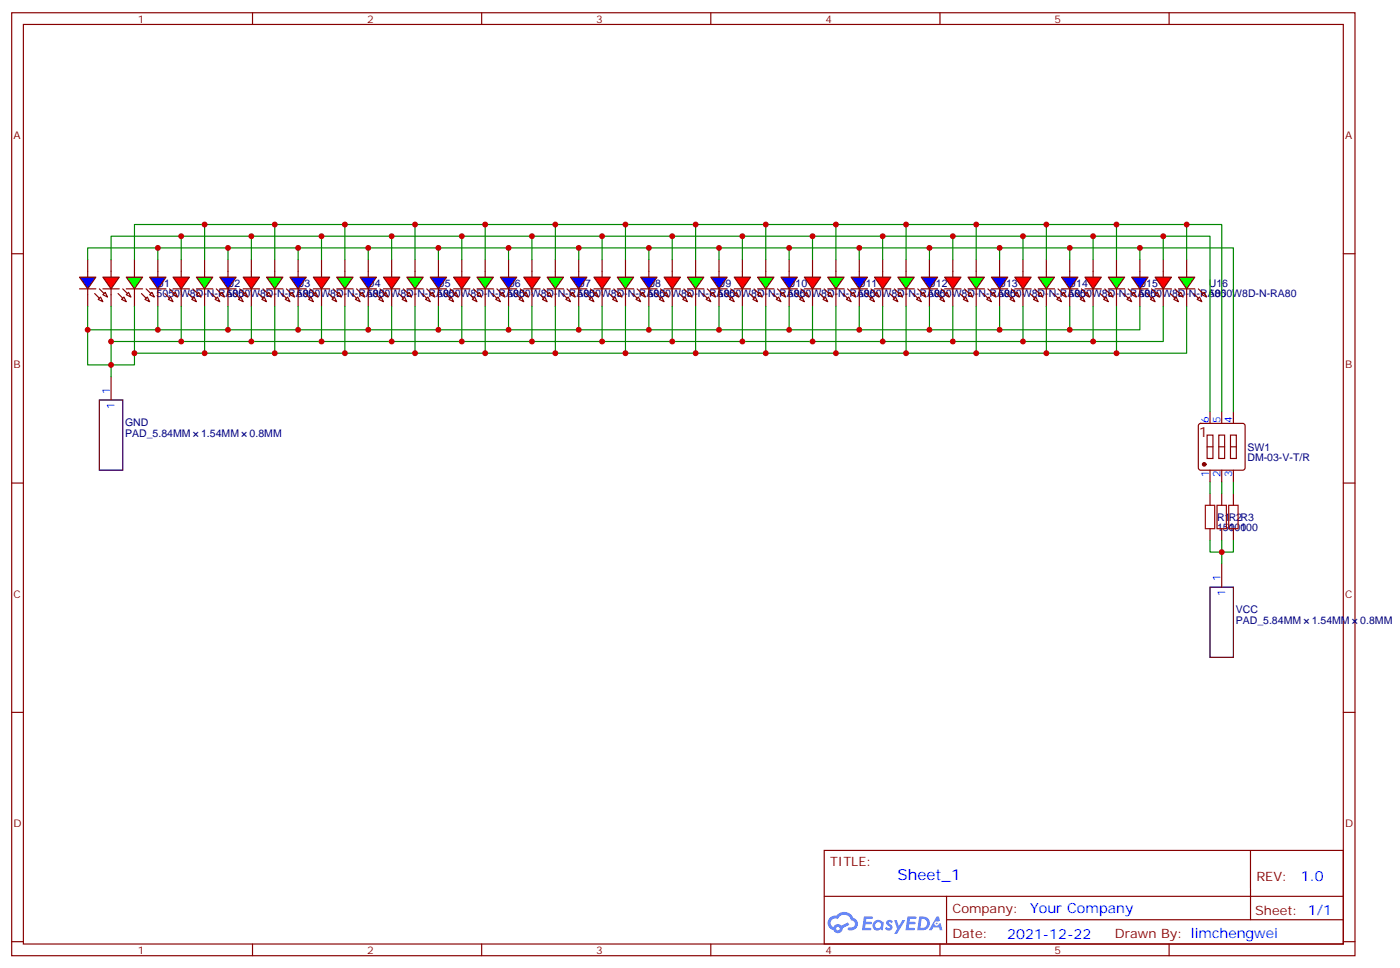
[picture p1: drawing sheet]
<svg xmlns="http://www.w3.org/2000/svg" width="422mm" height="292mm" viewBox="0 0 422 292" stroke-linecap="round" stroke-linejoin="round" font-family="sans-serif">
<g fill="none" stroke="#870000" stroke-width=".35">
<path d="M3.5 3.8h405.4v284.4h-405.4zM7.1 7.4h398.2v277.3h-398.2zM76.2 3.8v3.6M145.3 3.8v3.6M214.5 3.8v3.6M283.6 3.8v3.6M352.8 3.8v3.6M3.5 76.5h3.6M405.3 76.5h3.6M3.5 145.7h3.6M405.3 145.7h3.6M3.5 214.8h3.6"/>
<path d="M405.3 214.8h3.6M248.7 256.4h156.6v28.3h-156.6zM377.3 256.5v20.8M248.7 270.3h156.5M285.6 277.3h119.6M285.6 270.3v14.1M3.5 284h3.6M76.2 284.7v3.5M145.3 284.7v3.5M214.5 284.7v3.5M283.6 284.7v3.5M352.8 284.7v3.5"/>
<path d="M405.3 284h3.6"/>
</g>
<g fill="#5487ff">
<path d="M267.7 277.6a1.22 1.22 0 0 1 1.7 .3l-.4 .6a.47 .47 0 0 0-.3-.5 .47 .47 0 0 0-.5 .2l.1 .3a1.14 1.14 0 0 1 .8 1.7 1.14 1.14 0 0 1-1.9 0l-.2-.2 .5-.5 .7 .4a.29 .29 0 0 0 .3-.3 .29 .29 0 0 0-.2-.3 1.04 1.04 0 0 1-.6-1.7z"/>
<path d="M260.7 276.4h2.4l.3 .1-.2 .5-1.8 .1-.1 .9h1.5l.3 .3-.3 .4h-1.6l-.2 1.1h1.7l.2 .4-.2 .3h-2.6z"/>
<path d="M273.8 276.4h2.4l.3 .1-.1 .5-1.8 .1-.2 .9h1.6l.3 .3-.4 .4h-1.6l-.1 1.1h1.7l.2 .4-.2 .3h-2.6z"/>
<path d="M282.6 276.4h.7l.3 1.2-.6 .3a.69 .69 0 0 0-1 .3 .69 .69 0 0 0 .4 1 .69 .69 0 0 0 .9-.6l.5-.3 .6 2.2h-.8l-.2-.9h-1.8l-.5 .9h-.8z"/>
<path d="M269.8 277.4h.8l.6 1.9 1.1-1.9h.9l-2.6 4.2h-.8l.9-1.5z"/>
<path d="M277.4 276.4l-.6 4.1h1.3a2.11 2.11 0 0 0 2.5-2.1 2.11 2.11 0 0 0-2.5-2zM278.1 277.1a1.43 1.43 0 0 1 1.6 1.6 1.43 1.43 0 0 1-2 1.1z"/>
<path d="M263.7 278a1.54 1.54 0 0 0-.1 2.1 1.54 1.54 0 0 0 2.2 .2l.6 .2 .3-2.3-.2-.2-.4-.1a1.49 1.49 0 0 0-2.4 .1zM264 279a.94 .94 0 0 1 1.8 0 .94 .94 0 0 1-1.8 0z"/>
<path d="M250.4 276.7a2.18 2.18 0 0 0 1.1 3.8 1.44 1.44 0 0 0 1.6 .9 1.44 1.44 0 0 0 1.2-1.5l2-1-.5-.7-1.9 .9a1.47 1.47 0 0 0-2.4 .5 1.39 1.39 0 0 1-.7-2 1.39 1.39 0 0 1 2-.5 2.12 2.12 0 0 1 2.2-1.3 2.12 2.12 0 0 1 1.9 1.7 1.14 1.14 0 0 1 1.1 1.4 1.14 1.14 0 0 1-1.7 .8 .43 .43 0 0 0-.5 .3 .43 .43 0 0 0 .4 .5 1.98 1.98 0 0 0 2.5-1.2 1.98 1.98 0 0 0-1.2-2.5 3.1 3.1 0 0 0-5.3-.7l-.9 .1zM252.3 280a.55 .55 0 0 1 1.1 0 .55 .55 0 0 1-1.1 0z"/>
<circle cx="282.6" cy="278.5" r=".26"/>
</g>
<path d="M30 120.6h7v21.2h-7zM365.1 177.1h7.1v21.1h-7.1z" fill="none" stroke="#000" stroke-width=".35"/>
<path d="M40.6 78.3v3.5M40.6 88.9v3.5M33.5 113.6v7M368.7 170v7.1" fill="none" stroke="#870000" stroke-width=".35"/>
<path d="M38.1 83.6h4.9l-2.4 3.5z" fill="#0f0" stroke="#870000" stroke-width=".35"/>
<path d="M33.5 78.3v3.5M33.5 88.9v3.5M38.1 87.1h4.9M40.6 81.8v1.8M40.6 87.1v1.8M43.7 90.3l.7-.7 .8 1.4zM45.2 88.9l.7-.7 .7 1.4z" fill="none" stroke="#870000" stroke-width=".35"/>
<g fill="#870000" stroke="#870000" stroke-width=".35">
<path d="M44.1 87.1l1.4 1.4z"/>
<path d="M42.7 88.5l1.4 1.4z"/>
</g>
<path d="M31 83.6h5l-2.5 3.5z" fill="#f00" stroke="#870000" stroke-width=".35"/>
<path d="M26.5 78.3v3.5M26.5 88.9v3.5M31 87.1h5M33.5 81.8v1.8M33.5 87.1v1.8M36.7 90.3l.7-.7 .7 1.4zM38.8 88.2l.7 1.4-1.4-.7z" fill="none" stroke="#870000" stroke-width=".35"/>
<g fill="#870000" stroke="#870000" stroke-width=".35">
<path d="M37 87.1l1.5 1.4z"/>
<path d="M35.6 88.5l1.4 1.4z"/>
</g>
<path d="M24 83.6h4.9l-2.4 3.5z" fill="#00f" stroke="#870000" stroke-width=".35"/>
<g fill="none" stroke="#870000" stroke-width=".35">
<path d="M61.7 78.3v3.5M24 87.1h4.9M26.5 81.8v1.8M26.5 87.1v1.8M29.6 90.3l.7-.7 .7 1.4zM31.7 88.2l.8 1.4-1.5-.7zM61.7 88.9v3.5M361.8 127.9l.5-.2h12.7l.5 .2 .2 .5v12.7l-.2 .5-.5 .2h-12.7l-.5-.3-.2-.4v-12.7zM364.2 131.2h1.8v7.1h-1.8zM364.2 134.7h1.8M365.1 124.1v3.6M367.8 131.2h1.7v7.1h-1.7z"/>
<path d="M367.8 134.7h1.7M368.7 124.1v3.6M371.3 131.2h1.8v7.1h-1.8zM371.3 134.7h1.8M372.2 124.1v3.6M365.1 141.8v3.5M365.1 148.8v3.6M365.1 159.4v3.5M368.7 141.8v3.5M368.7 148.8v3.6M368.7 159.4v3.5M372.2 141.8v3.5"/>
<path d="M372.2 148.8v3.6M372.2 159.4v3.5"/>
</g>
<g fill="#870000" stroke="#870000" stroke-width=".35">
<path d="M30 87.1l1.4 1.4z"/>
<path d="M28.6 88.5l1.4 1.4z"/>
<circle cx="363.4" cy="140" r=".53"/>
</g>
<path d="M363.7 152.4h2.8v7h-2.8zM367.2 152.4h2.9v7h-2.9zM370.8 152.4h2.8v7h-2.8z" fill="none" stroke="#a10000" stroke-width=".35"/>
<path d="M59.3 83.6h4.9l-2.5 3.5z" fill="#0f0" stroke="#870000" stroke-width=".35"/>
<path d="M54.7 78.3v3.5M54.7 88.9v3.5M59.3 87.1h4.9M61.7 81.8v1.8M61.7 87.1v1.8M64.9 90.3l.7-.7 .7 1.4zM67 88.2l.7 1.4-1.4-.7z" fill="none" stroke="#870000" stroke-width=".35"/>
<g fill="#870000" stroke="#870000" stroke-width=".35">
<path d="M65.3 87.1l1.4 1.4z"/>
<path d="M63.9 88.5l1.4 1.4z"/>
</g>
<path d="M52.2 83.6h4.9l-2.4 3.5z" fill="#f00" stroke="#870000" stroke-width=".35"/>
<path d="M47.6 78.3v3.5M47.6 88.9v3.5M52.2 87.1h4.9M54.7 81.8v1.8M54.7 87.1v1.8M57.9 90.3l.7-.7 .7 1.4zM60 88.2l.7 1.4-1.4-.7z" fill="none" stroke="#870000" stroke-width=".35"/>
<g fill="#870000" stroke="#870000" stroke-width=".35">
<path d="M58.2 87.1l1.4 1.4z"/>
<path d="M56.8 88.5l1.4 1.4z"/>
</g>
<path d="M45.2 83.6h4.9l-2.5 3.5z" fill="#00f" stroke="#870000" stroke-width=".35"/>
<path d="M82.9 78.3v3.5M45.2 87.1h4.9M47.6 81.8v1.8M47.6 87.1v1.8M50.8 90.3l.7-.7 .7 1.4zM52.9 88.2l.7 1.4-1.4-.7zM82.9 88.9v3.5" fill="none" stroke="#870000" stroke-width=".35"/>
<g fill="#870000" stroke="#870000" stroke-width=".35">
<path d="M51.2 87.1l1.4 1.4z"/>
<path d="M49.7 88.5l1.5 1.4z"/>
</g>
<path d="M80.4 83.6h5l-2.5 3.5z" fill="#0f0" stroke="#870000" stroke-width=".35"/>
<path d="M75.8 78.3v3.5M75.8 88.9v3.5M80.4 87.1h5M82.9 81.8v1.8M82.9 87.1v1.8M86.1 90.3l.7-.7 .7 1.4zM88.2 88.2l.7 1.4-1.4-.7z" fill="none" stroke="#870000" stroke-width=".35"/>
<g fill="#870000" stroke="#870000" stroke-width=".35">
<path d="M86.4 87.1l1.4 1.4z"/>
<path d="M85 88.5l1.4 1.4z"/>
</g>
<path d="M73.4 83.6h4.9l-2.5 3.5z" fill="#f00" stroke="#870000" stroke-width=".35"/>
<path d="M68.8 78.3v3.5M68.8 88.9v3.5M73.4 87.1h4.9M75.8 81.8v1.8M75.8 87.1v1.8M79 90.3l.7-.7 .7 1.4zM80.4 88.9l.7-.7 .7 1.4z" fill="none" stroke="#870000" stroke-width=".35"/>
<g fill="#870000" stroke="#870000" stroke-width=".35">
<path d="M79.4 87.1l1.4 1.4z"/>
<path d="M78 88.5l1.4 1.4z"/>
</g>
<path d="M66.3 83.6h5l-2.5 3.5z" fill="#00f" stroke="#870000" stroke-width=".35"/>
<path d="M104.1 78.3v3.5M66.3 87.1h5M68.8 81.8v1.8M68.8 87.1v1.8M72 90.3l.7-.7 .7 1.4zM73.4 88.9l.7-.7 .7 1.4zM104.1 88.9v3.5" fill="none" stroke="#870000" stroke-width=".35"/>
<g fill="#870000" stroke="#870000" stroke-width=".35">
<path d="M72.3 87.1l1.4 1.4z"/>
<path d="M70.9 88.5l1.4 1.4z"/>
</g>
<path d="M101.6 83.6h4.9l-2.4 3.5z" fill="#0f0" stroke="#870000" stroke-width=".35"/>
<path d="M97 78.3v3.5M97 88.9v3.5M101.6 87.1h4.9M104.1 81.8v1.8M104.1 87.1v1.8M107.2 90.3l.7-.7 .8 1.4zM108.7 88.9l.7-.7 .7 1.4z" fill="none" stroke="#870000" stroke-width=".35"/>
<g fill="#870000" stroke="#870000" stroke-width=".35">
<path d="M107.6 87.1l1.4 1.4z"/>
<path d="M106.2 88.5l1.4 1.4z"/>
</g>
<path d="M94.5 83.6h5l-2.5 3.5z" fill="#f00" stroke="#870000" stroke-width=".35"/>
<path d="M90 78.3v3.5M90 88.9v3.5M94.5 87.1h5M97 81.8v1.8M97 87.1v1.8M100.2 90.3l.7-.7 .7 1.4zM102.3 88.2l.7 1.4-1.4-.7z" fill="none" stroke="#870000" stroke-width=".35"/>
<g fill="#870000" stroke="#870000" stroke-width=".35">
<path d="M100.5 87.1l1.5 1.4z"/>
<path d="M99.1 88.5l1.4 1.4z"/>
</g>
<path d="M87.5 83.6h4.9l-2.4 3.5z" fill="#00f" stroke="#870000" stroke-width=".35"/>
<path d="M125.2 78.3v3.5M87.5 87.1h4.9M90 81.8v1.8M90 87.1v1.8M93.1 90.3l.7-.7 .7 1.4zM95.2 88.2l.8 1.4-1.5-.7zM125.2 88.9v3.5" fill="none" stroke="#870000" stroke-width=".35"/>
<g fill="#870000" stroke="#870000" stroke-width=".35">
<path d="M93.5 87.1l1.4 1.4z"/>
<path d="M92.1 88.5l1.4 1.4z"/>
</g>
<g fill="none" stroke="#008700" stroke-width=".35">
<path d="M26.5 78.3v-3.5h42.3v3.5M33.5 78.3v-7.1h42.3v7.1M40.6 78.3v-10.6h42.3v10.6M68.8 74.8h21.2v3.5M75.8 71.2h21.2v7.1M82.9 67.7h21.2v10.6M26.5 92.4v7h21.1v-7M33.5 92.4v10.6h21.2v-10.6M61.7 92.4v14.1h21.2v-14.1M68.8 92.4v7h-21.2M75.8 92.4v10.6h-21.1M90 92.4v7h-21.2"/>
<path d="M97 92.4v10.6h-21.2M104.1 92.4v14.1h-21.2"/>
</g>
<path d="M122.8 83.6h4.9l-2.5 3.5z" fill="#0f0" stroke="#870000" stroke-width=".35"/>
<path d="M118.2 78.3v3.5M118.2 88.9v3.5M122.8 87.1h4.9M125.2 81.8v1.8M125.2 87.1v1.8M128.4 90.3l.7-.7 .7 1.4zM130.5 88.2l.7 1.4-1.4-.7z" fill="none" stroke="#870000" stroke-width=".35"/>
<g fill="#870000" stroke="#870000" stroke-width=".35">
<path d="M128.8 87.1l1.4 1.4z"/>
<path d="M127.4 88.5l1.4 1.4z"/>
</g>
<path d="M115.7 83.6h4.9l-2.4 3.5z" fill="#f00" stroke="#870000" stroke-width=".35"/>
<path d="M111.1 78.3v3.5M111.1 88.9v3.5M115.7 87.1h4.9M118.2 81.8v1.8M118.2 87.1v1.8M121.4 90.3l.7-.7 .7 1.4zM123.5 88.2l.7 1.4-1.4-.7z" fill="none" stroke="#870000" stroke-width=".35"/>
<g fill="#870000" stroke="#870000" stroke-width=".35">
<path d="M121.7 87.1l1.4 1.4z"/>
<path d="M120.3 88.5l1.4 1.4z"/>
</g>
<path d="M108.7 83.6h4.9l-2.5 3.5z" fill="#00f" stroke="#870000" stroke-width=".35"/>
<path d="M146.4 78.3v3.5M108.7 87.1h4.9M111.1 81.8v1.8M111.1 87.1v1.8M114.3 90.3l.7-.7 .7 1.4zM115.7 88.9l.7-.7 .7 1.4zM146.4 88.9v3.5" fill="none" stroke="#870000" stroke-width=".35"/>
<g fill="#870000" stroke="#870000" stroke-width=".35">
<path d="M114.7 87.1l1.4 1.4z"/>
<path d="M113.2 88.5l1.5 1.4z"/>
</g>
<path d="M90 74.8h21.1v3.5M97 71.2h21.2v7.1M104.1 67.7h21.1v10.6M111.1 92.4v7h-21.1M118.2 92.4v10.6h-21.2M125.2 92.4v14.1h-21.1" fill="none" stroke="#008700" stroke-width=".35"/>
<path d="M143.9 83.6h5l-2.5 3.5z" fill="#0f0" stroke="#870000" stroke-width=".35"/>
<path d="M139.3 78.3v3.5M139.3 88.9v3.5M143.9 87.1h5M146.4 81.8v1.8M146.4 87.1v1.8M149.6 90.3l.7-.7 .7 1.4zM151.7 88.2l.7 1.4-1.4-.7z" fill="none" stroke="#870000" stroke-width=".35"/>
<g fill="#870000" stroke="#870000" stroke-width=".35">
<path d="M149.9 87.1l1.4 1.4z"/>
<path d="M148.5 88.5l1.4 1.4z"/>
</g>
<path d="M136.9 83.6h4.9l-2.5 3.5z" fill="#f00" stroke="#870000" stroke-width=".35"/>
<path d="M132.3 78.3v3.5M132.3 88.9v3.5M136.9 87.1h4.9M139.3 81.8v1.8M139.3 87.1v1.8M142.5 90.3l.7-.7 .7 1.4zM143.9 88.9l.7-.7 .7 1.4z" fill="none" stroke="#870000" stroke-width=".35"/>
<g fill="#870000" stroke="#870000" stroke-width=".35">
<path d="M142.9 87.1l1.4 1.4z"/>
<path d="M141.5 88.5l1.4 1.4z"/>
</g>
<path d="M129.8 83.6h5l-2.5 3.5z" fill="#00f" stroke="#870000" stroke-width=".35"/>
<path d="M167.6 78.3v3.5M129.8 87.1h5M132.3 81.8v1.8M132.3 87.1v1.8M135.5 90.3l.7-.7 .7 1.4zM137.6 88.2l.7 1.4-1.4-.7zM167.6 88.9v3.5" fill="none" stroke="#870000" stroke-width=".35"/>
<g fill="#870000" stroke="#870000" stroke-width=".35">
<path d="M135.8 87.1l1.4 1.4z"/>
<path d="M134.4 88.5l1.4 1.4z"/>
</g>
<path d="M111.1 74.8h21.2v3.5M118.2 71.2h21.1v7.1M125.2 67.7h21.2v10.6M132.3 92.4v7h-21.2M139.3 92.4v10.6h-21.1M146.4 92.4v14.1h-21.2" fill="none" stroke="#008700" stroke-width=".35"/>
<path d="M165.1 83.6h4.9l-2.4 3.5z" fill="#0f0" stroke="#870000" stroke-width=".35"/>
<path d="M160.5 78.3v3.5M160.5 88.9v3.5M165.1 87.1h4.9M167.6 81.8v1.8M167.6 87.1v1.8M170.7 90.3l.7-.7 .8 1.4zM172.2 88.9l.7-.7 .7 1.4z" fill="none" stroke="#870000" stroke-width=".35"/>
<g fill="#870000" stroke="#870000" stroke-width=".35">
<path d="M171.1 87.1l1.4 1.4z"/>
<path d="M169.7 88.5l1.4 1.4z"/>
</g>
<path d="M158 83.6h5l-2.5 3.5z" fill="#f00" stroke="#870000" stroke-width=".35"/>
<path d="M153.5 78.3v3.5M153.5 88.9v3.5M158 87.1h5M160.5 81.8v1.8M160.5 87.1v1.8M163.7 90.3l.7-.7 .7 1.4zM165.8 88.2l.7 1.4-1.4-.7z" fill="none" stroke="#870000" stroke-width=".35"/>
<g fill="#870000" stroke="#870000" stroke-width=".35">
<path d="M164 87.1l1.5 1.4z"/>
<path d="M162.6 88.5l1.4 1.4z"/>
</g>
<path d="M151 83.6h4.9l-2.4 3.5z" fill="#00f" stroke="#870000" stroke-width=".35"/>
<path d="M188.7 78.3v3.5M151 87.1h4.9M153.5 81.8v1.8M153.5 87.1v1.8M156.6 90.3l.7-.7 .7 1.4zM158.7 88.2l.8 1.4-1.5-.7zM188.7 88.9v3.5" fill="none" stroke="#870000" stroke-width=".35"/>
<g fill="#870000" stroke="#870000" stroke-width=".35">
<path d="M157 87.1l1.4 1.4z"/>
<path d="M155.6 88.5l1.4 1.4z"/>
</g>
<path d="M132.3 74.8h21.2v3.5M139.3 71.2h21.2v7.1M146.4 67.7h21.2v10.6M153.5 92.4v7h-21.2M160.5 92.4v10.6h-21.2M167.6 92.4v14.1h-21.2" fill="none" stroke="#008700" stroke-width=".35"/>
<path d="M186.3 83.6h4.9l-2.5 3.5z" fill="#0f0" stroke="#870000" stroke-width=".35"/>
<path d="M181.7 78.3v3.5M181.7 88.9v3.5M186.3 87.1h4.9M188.7 81.8v1.8M188.7 87.1v1.8M191.9 90.3l.7-.7 .7 1.4zM193.3 88.9l.7-.7 .7 1.4z" fill="none" stroke="#870000" stroke-width=".35"/>
<g fill="#870000" stroke="#870000" stroke-width=".35">
<path d="M192.3 87.1l1.4 1.4z"/>
<path d="M190.9 88.5l1.4 1.4z"/>
</g>
<path d="M179.2 83.6h4.9l-2.4 3.5z" fill="#f00" stroke="#870000" stroke-width=".35"/>
<path d="M174.6 78.3v3.5M174.6 88.9v3.5M179.2 87.1h4.9M181.7 81.8v1.8M181.7 87.1v1.8M184.9 90.3l.7-.7 .7 1.4zM186.3 88.9l.7-.7 .7 1.4z" fill="none" stroke="#870000" stroke-width=".35"/>
<g fill="#870000" stroke="#870000" stroke-width=".35">
<path d="M185.2 87.1l1.4 1.4z"/>
<path d="M183.8 88.5l1.4 1.4z"/>
</g>
<path d="M172.2 83.6h4.9l-2.5 3.5z" fill="#00f" stroke="#870000" stroke-width=".35"/>
<path d="M209.9 78.3v3.5M172.2 87.1h4.9M174.6 81.8v1.8M174.6 87.1v1.8M177.8 90.3l.7-.7 .7 1.4zM179.2 88.9l.7-.7 .7 1.4zM209.9 88.9v3.5" fill="none" stroke="#870000" stroke-width=".35"/>
<g fill="#870000" stroke="#870000" stroke-width=".35">
<path d="M178.2 87.1l1.4 1.4z"/>
<path d="M176.7 88.5l1.5 1.4z"/>
</g>
<path d="M153.5 74.8h21.1v3.5M160.5 71.2h21.2v7.1M167.6 67.7h21.1v10.6M174.6 92.4v7h-21.1M181.7 92.4v10.6h-21.2M188.7 92.4v14.1h-21.1" fill="none" stroke="#008700" stroke-width=".35"/>
<path d="M207.4 83.6h5l-2.5 3.5z" fill="#0f0" stroke="#870000" stroke-width=".35"/>
<path d="M202.8 78.3v3.5M202.8 88.9v3.5M207.4 87.1h5M209.9 81.8v1.8M209.9 87.1v1.8M213.1 90.3l.7-.7 .7 1.4zM215.2 88.2l.7 1.4-1.4-.7z" fill="none" stroke="#870000" stroke-width=".35"/>
<g fill="#870000" stroke="#870000" stroke-width=".35">
<path d="M213.4 87.1l1.4 1.4z"/>
<path d="M212 88.5l1.4 1.4z"/>
</g>
<path d="M200.4 83.6h4.9l-2.5 3.5z" fill="#f00" stroke="#870000" stroke-width=".35"/>
<path d="M195.8 78.3v3.5M195.8 88.9v3.5M200.4 87.1h4.9M202.8 81.8v1.8M202.8 87.1v1.8M206 90.3l.7-.7 .7 1.4zM208.1 88.2l.7 1.4-1.4-.7z" fill="none" stroke="#870000" stroke-width=".35"/>
<g fill="#870000" stroke="#870000" stroke-width=".35">
<path d="M206.4 87.1l1.4 1.4z"/>
<path d="M205 88.5l1.4 1.4z"/>
</g>
<path d="M193.3 83.6h5l-2.5 3.5z" fill="#00f" stroke="#870000" stroke-width=".35"/>
<path d="M231.1 78.3v3.5M193.3 87.1h5M195.8 81.8v1.8M195.8 87.1v1.8M199 90.3l.7-.7 .7 1.4zM201.1 88.2l.7 1.4-1.4-.7zM231.1 88.9v3.5" fill="none" stroke="#870000" stroke-width=".35"/>
<g fill="#870000" stroke="#870000" stroke-width=".35">
<path d="M199.3 87.1l1.4 1.4z"/>
<path d="M197.9 88.5l1.4 1.4z"/>
</g>
<path d="M174.6 74.8h21.2v3.5M181.7 71.2h21.1v7.1M188.7 67.7h21.2v10.6M195.8 92.4v7h-21.2M202.8 92.4v10.6h-21.1M209.9 92.4v14.1h-21.2" fill="none" stroke="#008700" stroke-width=".35"/>
<path d="M228.6 83.6h4.9l-2.4 3.5z" fill="#0f0" stroke="#870000" stroke-width=".35"/>
<path d="M224 78.3v3.5M224 88.9v3.5M228.6 87.1h4.9M231.1 81.8v1.8M231.1 87.1v1.8M234.2 90.3l.7-.7 .8 1.4zM235.7 88.9l.7-.7 .7 1.4z" fill="none" stroke="#870000" stroke-width=".35"/>
<g fill="#870000" stroke="#870000" stroke-width=".35">
<path d="M234.6 87.1l1.4 1.4z"/>
<path d="M233.2 88.5l1.4 1.4z"/>
</g>
<path d="M221.5 83.6h5l-2.5 3.5z" fill="#f00" stroke="#870000" stroke-width=".35"/>
<path d="M217 78.3v3.5M217 88.9v3.5M221.5 87.1h5M224 81.8v1.8M224 87.1v1.8M227.2 90.3l.7-.7 .7 1.4zM228.6 88.9l.7-.7 .7 1.4z" fill="none" stroke="#870000" stroke-width=".35"/>
<g fill="#870000" stroke="#870000" stroke-width=".35">
<path d="M227.5 87.1l1.5 1.4z"/>
<path d="M226.1 88.5l1.4 1.4z"/>
</g>
<path d="M214.5 83.6h4.9l-2.4 3.5z" fill="#00f" stroke="#870000" stroke-width=".35"/>
<path d="M252.2 78.3v3.5M214.5 87.1h4.9M217 81.8v1.8M217 87.1v1.8M220.1 90.3l.7-.7 .7 1.4zM222.2 88.2l.8 1.4-1.5-.7zM252.2 88.9v3.5" fill="none" stroke="#870000" stroke-width=".35"/>
<g fill="#870000" stroke="#870000" stroke-width=".35">
<path d="M220.5 87.1l1.4 1.4z"/>
<path d="M219.1 88.5l1.4 1.4z"/>
</g>
<path d="M195.8 74.8h21.2v3.5M202.8 71.2h21.2v7.1M209.9 67.7h21.2v10.6M217 92.4v7h-21.2M224 92.4v10.6h-21.2M231.1 92.4v14.1h-21.2" fill="none" stroke="#008700" stroke-width=".35"/>
<path d="M249.8 83.6h4.9l-2.5 3.5z" fill="#0f0" stroke="#870000" stroke-width=".35"/>
<path d="M245.2 78.3v3.5M245.2 88.9v3.5M249.8 87.1h4.9M252.2 81.8v1.8M252.2 87.1v1.8M255.4 90.3l.7-.7 .7 1.4zM256.8 88.9l.7-.7 .7 1.4z" fill="none" stroke="#870000" stroke-width=".35"/>
<g fill="#870000" stroke="#870000" stroke-width=".35">
<path d="M255.8 87.1l1.4 1.4z"/>
<path d="M254.4 88.5l1.4 1.4z"/>
</g>
<path d="M242.7 83.6h4.9l-2.4 3.5z" fill="#f00" stroke="#870000" stroke-width=".35"/>
<path d="M238.1 78.3v3.5M238.1 88.9v3.5M242.7 87.1h4.9M245.2 81.8v1.8M245.2 87.1v1.8M248.4 90.3l.7-.7 .7 1.4zM249.8 88.9l.7-.7 .7 1.4z" fill="none" stroke="#870000" stroke-width=".35"/>
<g fill="#870000" stroke="#870000" stroke-width=".35">
<path d="M248.7 87.1l1.4 1.4z"/>
<path d="M247.3 88.5l1.4 1.4z"/>
</g>
<path d="M235.7 83.6h4.9l-2.5 3.5z" fill="#00f" stroke="#870000" stroke-width=".35"/>
<path d="M273.4 78.3v3.5M235.7 87.1h4.9M238.1 81.8v1.8M238.1 87.1v1.8M241.3 90.3l.7-.7 .7 1.4zM242.7 88.9l.7-.7 .7 1.4zM273.4 88.9v3.5" fill="none" stroke="#870000" stroke-width=".35"/>
<g fill="#870000" stroke="#870000" stroke-width=".35">
<path d="M241.7 87.1l1.4 1.4z"/>
<path d="M240.2 88.5l1.5 1.4z"/>
</g>
<path d="M217 74.8h21.1v3.5M224 71.2h21.2v7.1M231.1 67.7h21.1v10.6M238.1 92.4v7h-21.1M245.2 92.4v10.6h-21.2M252.2 92.4v14.1h-21.1" fill="none" stroke="#008700" stroke-width=".35"/>
<path d="M270.9 83.6h5l-2.5 3.5z" fill="#0f0" stroke="#870000" stroke-width=".35"/>
<path d="M266.3 78.3v3.5M266.3 88.9v3.5M270.9 87.1h5M273.4 81.8v1.8M273.4 87.1v1.8M276.6 90.3l.7-.7 .7 1.4zM278.7 88.2l.7 1.4-1.4-.7z" fill="none" stroke="#870000" stroke-width=".35"/>
<g fill="#870000" stroke="#870000" stroke-width=".35">
<path d="M276.9 87.1l1.4 1.4z"/>
<path d="M275.5 88.5l1.4 1.4z"/>
</g>
<path d="M263.9 83.6h4.9l-2.5 3.5z" fill="#f00" stroke="#870000" stroke-width=".35"/>
<path d="M259.3 78.3v3.5M259.3 88.9v3.5M263.9 87.1h4.9M266.3 81.8v1.8M266.3 87.1v1.8M269.5 90.3l.7-.7 .7 1.4zM270.9 88.9l.7-.7 .7 1.4z" fill="none" stroke="#870000" stroke-width=".35"/>
<g fill="#870000" stroke="#870000" stroke-width=".35">
<path d="M269.9 87.1l1.4 1.4z"/>
<path d="M268.5 88.5l1.4 1.4z"/>
</g>
<path d="M256.8 83.6h5l-2.5 3.5z" fill="#00f" stroke="#870000" stroke-width=".35"/>
<path d="M294.6 78.3v3.5M256.8 87.1h5M259.3 81.8v1.8M259.3 87.1v1.8M262.5 90.3l.7-.7 .7 1.4zM263.9 88.9l.7-.7 .7 1.4zM294.6 88.9v3.5" fill="none" stroke="#870000" stroke-width=".35"/>
<g fill="#870000" stroke="#870000" stroke-width=".35">
<path d="M262.8 87.1l1.4 1.4z"/>
<path d="M261.4 88.5l1.4 1.4z"/>
</g>
<path d="M238.1 74.8h21.2v3.5M245.2 71.2h21.1v7.1M252.2 67.7h21.2v10.6M259.3 92.4v7h-21.2M266.3 92.4v10.6h-21.1M273.4 92.4v14.1h-21.2" fill="none" stroke="#008700" stroke-width=".35"/>
<path d="M292.1 83.6h4.9l-2.4 3.5z" fill="#0f0" stroke="#870000" stroke-width=".35"/>
<path d="M287.5 78.3v3.5M287.5 88.9v3.5M292.1 87.1h4.9M294.6 81.8v1.8M294.6 87.1v1.8M297.7 90.3l.7-.7 .8 1.4zM299.2 88.9l.7-.7 .7 1.4z" fill="none" stroke="#870000" stroke-width=".35"/>
<g fill="#870000" stroke="#870000" stroke-width=".35">
<path d="M298.1 87.1l1.4 1.4z"/>
<path d="M296.7 88.5l1.4 1.4z"/>
</g>
<path d="M285 83.6h5l-2.5 3.5z" fill="#f00" stroke="#870000" stroke-width=".35"/>
<path d="M280.5 78.3v3.5M280.5 88.9v3.5M285 87.1h5M287.5 81.8v1.8M287.5 87.1v1.8M290.7 90.3l.7-.7 .7 1.4zM292.1 88.9l.7-.7 .7 1.4z" fill="none" stroke="#870000" stroke-width=".35"/>
<g fill="#870000" stroke="#870000" stroke-width=".35">
<path d="M291 87.1l1.5 1.4z"/>
<path d="M289.6 88.5l1.4 1.4z"/>
</g>
<path d="M278 83.6h4.9l-2.4 3.5z" fill="#00f" stroke="#870000" stroke-width=".35"/>
<path d="M315.7 78.3v3.5M278 87.1h4.9M280.5 81.8v1.8M280.5 87.1v1.8M284.3 89.6l.7 1.4-1.4-.7zM285 88.9l.8-.7 .7 1.4zM315.7 88.9v3.5" fill="none" stroke="#870000" stroke-width=".35"/>
<g fill="#870000" stroke="#870000" stroke-width=".35">
<path d="M284 87.1l1.4 1.4z"/>
<path d="M282.6 88.5l1.4 1.4z"/>
</g>
<path d="M259.3 74.8h21.2v3.5M266.3 71.2h21.2v7.1M273.4 67.7h21.2v10.6M280.5 92.4v7h-21.2M287.5 92.4v10.6h-21.2M294.6 92.4v14.1h-21.2" fill="none" stroke="#008700" stroke-width=".35"/>
<path d="M313.3 83.6h4.9l-2.5 3.5z" fill="#0f0" stroke="#870000" stroke-width=".35"/>
<path d="M308.7 78.3v3.5M308.7 88.9v3.5M313.3 87.1h4.9M315.7 81.8v1.8M315.7 87.1v1.8M318.9 90.3l.7-.7 .7 1.4zM320.3 88.9l.7-.7 .7 1.4z" fill="none" stroke="#870000" stroke-width=".35"/>
<g fill="#870000" stroke="#870000" stroke-width=".35">
<path d="M319.3 87.1l1.4 1.4z"/>
<path d="M317.9 88.5l1.4 1.4z"/>
</g>
<path d="M306.2 83.6h4.9l-2.4 3.5z" fill="#f00" stroke="#870000" stroke-width=".35"/>
<path d="M301.6 78.3v3.5M301.6 88.9v3.5M306.2 87.1h4.9M308.7 81.8v1.8M308.7 87.1v1.8M311.9 90.3l.7-.7 .7 1.4zM313.3 88.9l.7-.7 .7 1.4z" fill="none" stroke="#870000" stroke-width=".35"/>
<g fill="#870000" stroke="#870000" stroke-width=".35">
<path d="M312.2 87.1l1.4 1.4z"/>
<path d="M310.8 88.5l1.4 1.4z"/>
</g>
<path d="M299.2 83.6h4.9l-2.5 3.5z" fill="#00f" stroke="#870000" stroke-width=".35"/>
<path d="M336.9 78.3v3.5M299.2 87.1h4.9M301.6 81.8v1.8M301.6 87.1v1.8M304.8 90.3l.7-.7 .7 1.4zM306.2 88.9l.7-.7 .7 1.4zM336.9 88.9v3.5" fill="none" stroke="#870000" stroke-width=".35"/>
<g fill="#870000" stroke="#870000" stroke-width=".35">
<path d="M305.2 87.1l1.4 1.4z"/>
<path d="M303.7 88.5l1.5 1.4z"/>
</g>
<path d="M280.5 74.8h21.1v3.5M287.5 71.2h21.2v7.1M294.6 67.7h21.1v10.6M301.6 92.4v7h-21.1M308.7 92.4v10.6h-21.2M315.7 92.4v14.1h-21.1" fill="none" stroke="#008700" stroke-width=".35"/>
<path d="M334.4 83.6h5l-2.5 3.5z" fill="#0f0" stroke="#870000" stroke-width=".35"/>
<path d="M329.8 78.3v3.5M329.8 88.9v3.5M334.4 87.1h5M336.9 81.8v1.8M336.9 87.1v1.8M340.1 90.3l.7-.7 .7 1.4zM342.2 88.2l.7 1.4-1.4-.7z" fill="none" stroke="#870000" stroke-width=".35"/>
<g fill="#870000" stroke="#870000" stroke-width=".35">
<path d="M340.4 87.1l1.4 1.4z"/>
<path d="M339 88.5l1.4 1.4z"/>
</g>
<path d="M327.4 83.6h4.9l-2.5 3.5z" fill="#f00" stroke="#870000" stroke-width=".35"/>
<path d="M322.8 78.3v3.5M322.8 88.9v3.5M327.4 87.1h4.9M329.8 81.8v1.8M329.8 87.1v1.8M333 90.3l.7-.7 .7 1.4zM334.4 88.9l.7-.7 .7 1.4z" fill="none" stroke="#870000" stroke-width=".35"/>
<g fill="#870000" stroke="#870000" stroke-width=".35">
<path d="M333.4 87.1l1.4 1.4z"/>
<path d="M332 88.5l1.4 1.4z"/>
</g>
<path d="M320.3 83.6h5l-2.5 3.5z" fill="#00f" stroke="#870000" stroke-width=".35"/>
<path d="M358.1 78.3v3.5M320.3 87.1h5M322.8 81.8v1.8M322.8 87.1v1.8M326 90.3l.7-.7 .7 1.4zM327.4 88.9l.7-.7 .7 1.4zM358.1 88.9v3.5" fill="none" stroke="#870000" stroke-width=".35"/>
<g fill="#870000" stroke="#870000" stroke-width=".35">
<path d="M326.3 87.1l1.4 1.4z"/>
<path d="M324.9 88.5l1.4 1.4z"/>
</g>
<path d="M301.6 74.8h21.2v3.5M308.7 71.2h21.1v7.1M315.7 67.7h21.2v10.6M322.8 92.4v7h-21.2M329.8 92.4v10.6h-21.1M336.9 92.4v14.1h-21.2" fill="none" stroke="#008700" stroke-width=".35"/>
<path d="M355.6 83.6h4.9l-2.4 3.5z" fill="#0f0" stroke="#870000" stroke-width=".35"/>
<path d="M351 78.3v3.5M351 88.9v3.5M355.6 87.1h4.9M358.1 81.8v1.8M358.1 87.1v1.8M361.2 90.3l.7-.7 .8 1.4zM362.7 88.9l.7-.7 .7 1.4z" fill="none" stroke="#870000" stroke-width=".35"/>
<g fill="#870000" stroke="#870000" stroke-width=".35">
<path d="M361.6 87.1l1.4 1.4z"/>
<path d="M360.2 88.5l1.4 1.4z"/>
</g>
<path d="M348.5 83.6h5l-2.5 3.5z" fill="#f00" stroke="#870000" stroke-width=".35"/>
<path d="M344 78.3v3.5M344 88.9v3.5M348.5 87.1h5M351 81.8v1.8M351 87.1v1.8M354.9 89.6l.7 1.4-1.4-.7zM355.6 88.9l.7-.7 .7 1.4z" fill="none" stroke="#870000" stroke-width=".35"/>
<g fill="#870000" stroke="#870000" stroke-width=".35">
<path d="M354.5 87.1l1.5 1.4z"/>
<path d="M353.1 88.5l1.4 1.4z"/>
</g>
<path d="M341.5 83.6h4.9l-2.4 3.5z" fill="#00f" stroke="#870000" stroke-width=".35"/>
<path d="M341.5 87.1h4.9M344 81.8v1.8M344 87.1v1.8M347.8 89.6l.7 1.4-1.4-.7zM349.2 88.2l.8 1.4-1.5-.7z" fill="none" stroke="#870000" stroke-width=".35"/>
<g fill="#870000" stroke="#870000" stroke-width=".35">
<path d="M347.5 87.1l1.4 1.4z"/>
<path d="M346.1 88.5l1.4 1.4z"/>
</g>
<g fill="none" stroke="#008700" stroke-width=".35">
<path d="M47.6 74.8v3.5M54.7 71.2v7.1M61.7 67.7v10.6M322.8 74.8h21.2v3.5M329.8 71.2h21.2v7.1M336.9 67.7h21.2v10.6M344 74.8h28.2v49.3M351 71.2h14.1v52.9M358.1 67.7h10.6v56.4M26.5 99.4v10.6h7v-7M40.6 92.4v14.1h21.1M344 92.4v7h-21.2"/>
<path d="M351 92.4v10.6h-21.2M358.1 92.4v14.1h-21.2M40.6 106.5v3.5h-7.1v3.6M365.1 145.3v3.5M368.7 145.3v3.5M372.2 145.3v3.5M365.1 162.9v3.6h7.1v-3.6M368.7 162.9v7.1"/>
</g>
<g fill="#c00">
<circle cx="47.6" cy="99.4" r=".88"/>
<circle cx="54.7" cy="103" r=".88"/>
<circle cx="68.8" cy="99.4" r=".88"/>
<circle cx="75.8" cy="103" r=".88"/>
<circle cx="82.9" cy="106.5" r=".88"/>
<circle cx="68.8" cy="74.8" r=".88"/>
<circle cx="75.8" cy="71.2" r=".88"/>
<circle cx="82.9" cy="67.7" r=".88"/>
<circle cx="90" cy="74.8" r=".88"/>
<circle cx="97" cy="71.2" r=".88"/>
<circle cx="104.1" cy="67.7" r=".88"/>
<circle cx="90" cy="99.4" r=".88"/>
<circle cx="97" cy="103" r=".88"/>
<circle cx="104.1" cy="106.5" r=".88"/>
<circle cx="111.1" cy="74.8" r=".88"/>
<circle cx="118.2" cy="71.2" r=".88"/>
<circle cx="125.2" cy="67.7" r=".88"/>
<circle cx="111.1" cy="99.4" r=".88"/>
<circle cx="118.2" cy="103" r=".88"/>
<circle cx="125.2" cy="106.5" r=".88"/>
<circle cx="132.3" cy="74.8" r=".88"/>
<circle cx="139.3" cy="71.2" r=".88"/>
<circle cx="146.4" cy="67.7" r=".88"/>
<circle cx="132.3" cy="99.4" r=".88"/>
<circle cx="139.3" cy="103" r=".88"/>
<circle cx="146.4" cy="106.5" r=".88"/>
<circle cx="153.5" cy="74.8" r=".88"/>
<circle cx="160.5" cy="71.2" r=".88"/>
<circle cx="167.6" cy="67.7" r=".88"/>
<circle cx="153.5" cy="99.4" r=".88"/>
<circle cx="160.5" cy="103" r=".88"/>
<circle cx="167.6" cy="106.5" r=".88"/>
<circle cx="174.6" cy="74.8" r=".88"/>
<circle cx="181.7" cy="71.2" r=".88"/>
<circle cx="188.7" cy="67.7" r=".88"/>
<circle cx="174.6" cy="99.4" r=".88"/>
<circle cx="181.7" cy="103" r=".88"/>
<circle cx="188.7" cy="106.5" r=".88"/>
<circle cx="195.8" cy="74.8" r=".88"/>
<circle cx="202.8" cy="71.2" r=".88"/>
<circle cx="209.9" cy="67.7" r=".88"/>
<circle cx="195.8" cy="99.4" r=".88"/>
<circle cx="202.8" cy="103" r=".88"/>
<circle cx="209.9" cy="106.5" r=".88"/>
<circle cx="217" cy="74.8" r=".88"/>
<circle cx="224" cy="71.2" r=".88"/>
<circle cx="231.1" cy="67.7" r=".88"/>
<circle cx="217" cy="99.4" r=".88"/>
<circle cx="224" cy="103" r=".88"/>
<circle cx="231.1" cy="106.5" r=".88"/>
<circle cx="238.1" cy="74.8" r=".88"/>
<circle cx="245.2" cy="71.2" r=".88"/>
<circle cx="252.2" cy="67.7" r=".88"/>
<circle cx="238.1" cy="99.4" r=".88"/>
<circle cx="245.2" cy="103" r=".88"/>
<circle cx="252.2" cy="106.5" r=".88"/>
<circle cx="259.3" cy="74.8" r=".88"/>
<circle cx="266.3" cy="71.2" r=".88"/>
<circle cx="273.4" cy="67.7" r=".88"/>
<circle cx="259.3" cy="99.4" r=".88"/>
<circle cx="266.3" cy="103" r=".88"/>
<circle cx="273.4" cy="106.5" r=".88"/>
<circle cx="280.5" cy="74.8" r=".88"/>
<circle cx="287.5" cy="71.2" r=".88"/>
<circle cx="294.6" cy="67.7" r=".88"/>
<circle cx="280.5" cy="99.4" r=".88"/>
<circle cx="287.5" cy="103" r=".88"/>
<circle cx="294.6" cy="106.5" r=".88"/>
<circle cx="301.6" cy="74.8" r=".88"/>
<circle cx="308.7" cy="71.2" r=".88"/>
<circle cx="315.7" cy="67.7" r=".88"/>
<circle cx="301.6" cy="99.4" r=".88"/>
<circle cx="308.7" cy="103" r=".88"/>
<circle cx="315.7" cy="106.5" r=".88"/>
<circle cx="322.8" cy="74.8" r=".88"/>
<circle cx="329.8" cy="71.2" r=".88"/>
<circle cx="336.9" cy="67.7" r=".88"/>
<circle cx="322.8" cy="99.4" r=".88"/>
<circle cx="329.8" cy="103" r=".88"/>
<circle cx="336.9" cy="106.5" r=".88"/>
<circle cx="351" cy="71.2" r=".88"/>
<circle cx="368.7" cy="166.5" r=".88"/>
<circle cx="61.7" cy="106.5" r=".88"/>
<circle cx="40.6" cy="106.5" r=".88"/>
<circle cx="33.5" cy="103" r=".88"/>
<circle cx="33.5" cy="110" r=".88"/>
<circle cx="26.5" cy="99.4" r=".88"/>
<circle cx="61.7" cy="67.7" r=".88"/>
<circle cx="54.7" cy="71.2" r=".88"/>
<circle cx="47.6" cy="74.8" r=".88"/>
<circle cx="358.1" cy="67.7" r=".88"/>
<circle cx="344" cy="74.8" r=".88"/>
</g>
<text font-size="4.6" fill="#00f" x="270.8" y="265.5">Sheet_1</text>
<text font-size="4.2" fill="#800" x="361.8" y="131.9">1</text>
<g font-size="4.2" fill="#00f">
<text x="392.5" y="265.7">1.0</text>
<text x="310.9" y="275.3">Your Company</text>
<text x="304" y="283.1">2021-12-22</text>
</g>
<g font-size="3.9" fill="#800">
<text x="250.5" y="261">TITLE:</text>
<text x="379.1" y="265.7">REV:</text>
<text x="287.4" y="275.2">Company:</text>
<text x="378.7" y="275.8">Sheet: 1/1</text>
<text x="287.4" y="282.9">Date:</text>
<text x="336.4" y="283">Drawn By: limchengwei</text>
</g>
<g font-size="3.2" fill="#800">
<text x="41.6" y="6.8">1</text>
<text x="110.8" y="6.8">2</text>
<text x="179.9" y="6.8">3</text>
<text x="249.1" y="6.8">4</text>
<text x="318.2" y="6.8">5</text>
<text x="4.1" y="41.9">A</text>
<text x="405.9" y="41.9">A</text>
<text x="4.1" y="111.1">B</text>
<text x="405.9" y="111.1">B</text>
<text x="4.1" y="180.2">C</text>
<text x="405.9" y="180.2">C</text>
<text x="4.1" y="249.4">D</text>
<text x="405.9" y="249.4">D</text>
<text x="41.6" y="287.7">1</text>
<text x="110.8" y="287.7">2</text>
<text x="179.9" y="287.7">3</text>
<text x="249.1" y="287.7">4</text>
<text x="318.2" y="287.7">5</text>
</g>
<g font-size="3.2" fill="#000080">
<text x="47.3" y="89.6">5050W8D-N-RA80</text>
<text x="47.3" y="86.5">U1</text>
<text x="68.4" y="89.6">5050W8D-N-RA80</text>
<text x="68.4" y="86.5">U2</text>
<text x="89.6" y="89.6">5050W8D-N-RA80</text>
<text x="89.6" y="86.5">U3</text>
<text x="110.8" y="89.6">5050W8D-N-RA80</text>
<text x="110.8" y="86.5">U4</text>
<text x="131.9" y="89.6">5050W8D-N-RA80</text>
<text x="131.9" y="86.5">U5</text>
<text x="153.1" y="89.6">5050W8D-N-RA80</text>
<text x="153.1" y="86.5">U6</text>
<text x="174.3" y="89.6">5050W8D-N-RA80</text>
<text x="174.3" y="86.5">U7</text>
<text x="195.4" y="89.6">5050W8D-N-RA80</text>
<text x="195.4" y="86.5">U8</text>
<text x="216.6" y="89.6">5050W8D-N-RA80</text>
<text x="216.6" y="86.5">U9</text>
<text x="237.8" y="89.6">5050W8D-N-RA80</text>
<text x="237.8" y="86.5">U10</text>
<text x="258.9" y="89.6">5050W8D-N-RA80</text>
<text x="258.9" y="86.5">U11</text>
<text x="280.1" y="89.6">5050W8D-N-RA80</text>
<text x="280.1" y="86.5">U12</text>
<text x="301.3" y="89.6">5050W8D-N-RA80</text>
<text x="301.3" y="86.5">U13</text>
<text x="322.4" y="89.6">5050W8D-N-RA80</text>
<text x="322.4" y="86.5">U14</text>
<text x="343.6" y="89.6">5050W8D-N-RA80</text>
<text x="343.6" y="86.5">U15</text>
<text x="364.8" y="89.6">5050W8D-N-RA80</text>
<text x="364.8" y="86.5">U16</text>
<text x="37.7" y="131.7">PAD_5.84MM</text>
<text x="37.7" y="128.5">GND</text>
<text x="60.7" y="131.7">1.54MM</text>
<text x="75.3" y="131.7">0.8MM</text>
<text x="376.4" y="135.8">SW1</text>
<text x="376.4" y="139">DM-03-V-T/R</text>
<text x="367.2" y="160.2">150</text>
<text x="367.2" y="157">R1</text>
<text x="370.8" y="160.2">100</text>
<text x="370.8" y="157">R2R3</text>
<text x="374.3" y="160.2">100</text>
<text x="372.9" y="184.9">VCC</text>
<text x="372.9" y="188.1">PAD_5.84MM</text>
<text x="395.8" y="188.1">1.54MM</text>
<text x="410.5" y="188.1">0.8MM</text>
</g>
<g font-size="3.2" fill="#00f">
<text x="33.2" y="118.9" transform="rotate(-90 33.2 118.9)">1</text>
<text x="34.6" y="123.3" transform="rotate(-90 34.6 123.3)">1</text>
<text x="364.8" y="127.5" transform="rotate(-90 364.8 127.5)">6</text>
<text x="368.3" y="127.5" transform="rotate(-90 368.3 127.5)">5</text>
<text x="371.8" y="127.5" transform="rotate(-90 371.8 127.5)">4</text>
<text x="364.8" y="144" transform="rotate(-90 364.8 144)">1</text>
<text x="368.3" y="144" transform="rotate(-90 368.3 144)">2</text>
<text x="371.8" y="144" transform="rotate(-90 371.8 144)">3</text>
<text x="368.3" y="175.3" transform="rotate(-90 368.3 175.3)">1</text>
<text x="369.7" y="179.8" transform="rotate(-90 369.7 179.8)">1</text>
</g>
</svg>
